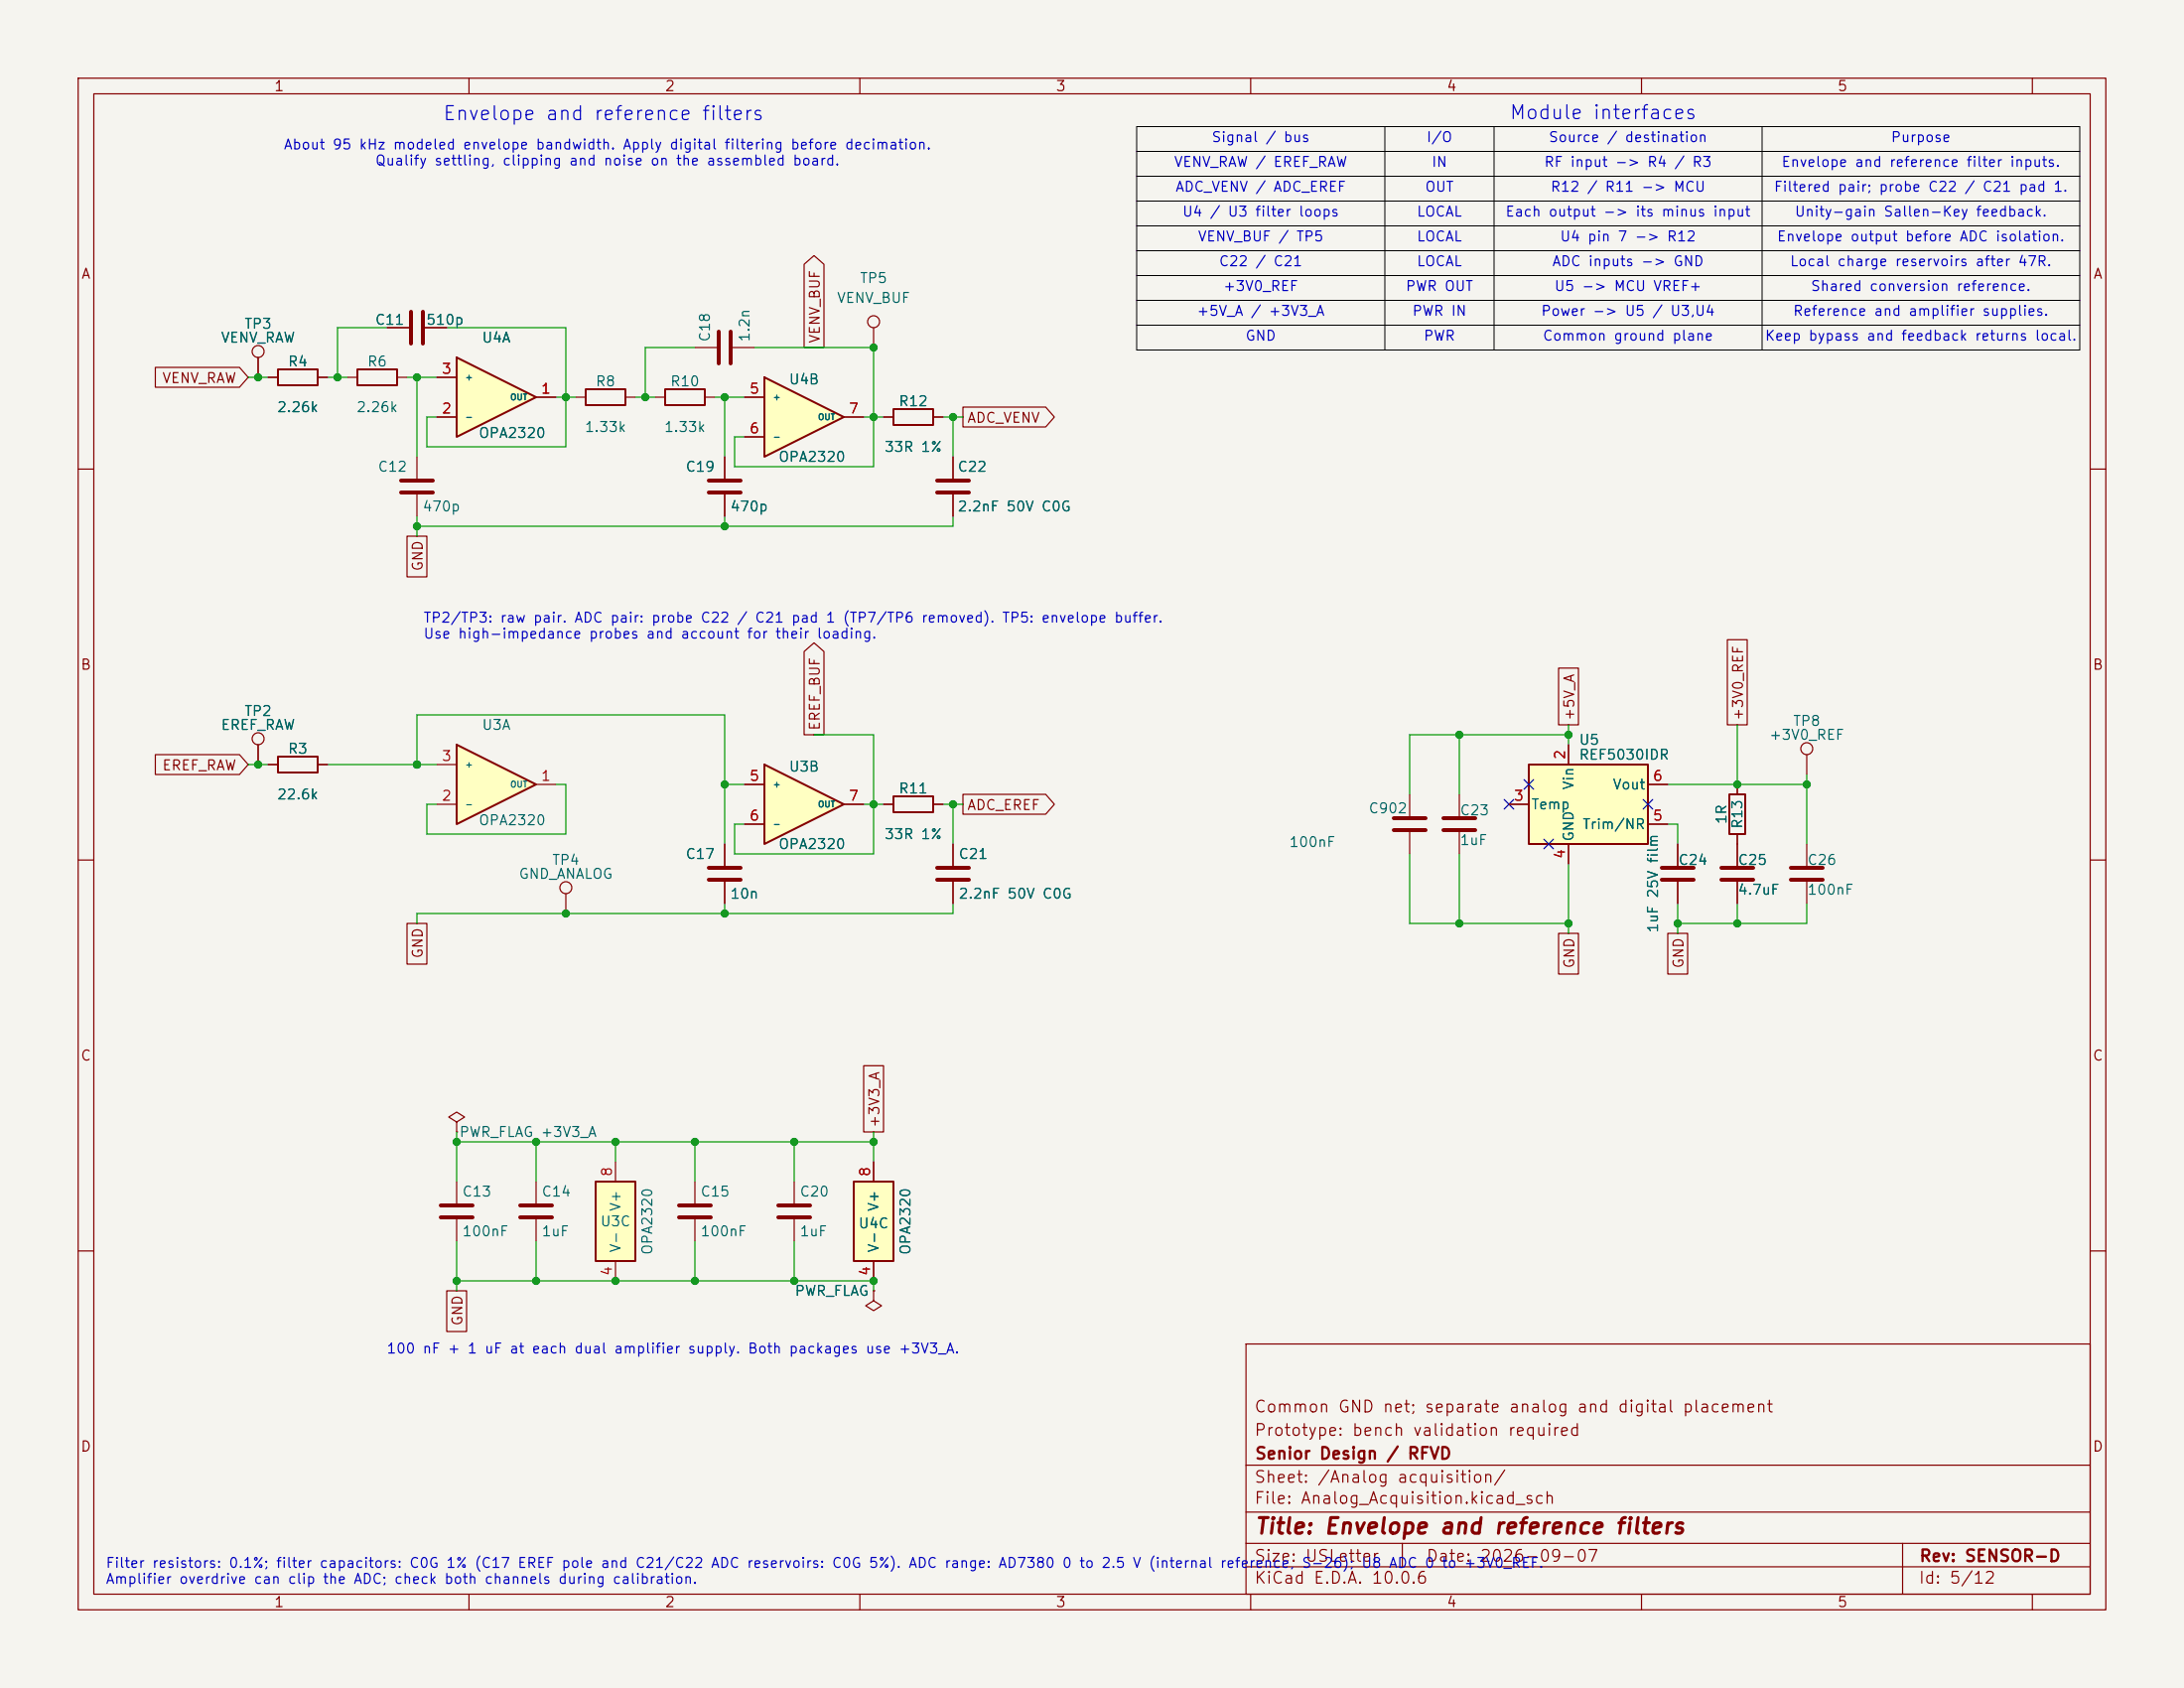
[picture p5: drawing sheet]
<svg xmlns="http://www.w3.org/2000/svg" width="279mm" height="216mm" viewBox="0 0 279 216" stroke-linecap="round" stroke-linejoin="round" font-family="sans-serif">
<path d="M0 0h279.4v215.9h-279.4z" fill="#f5f4ef" stroke="#f5f4ef" stroke-width=".13"/>
<g fill="none" stroke="#840000" stroke-width=".15">
<path d="M10 10h259.4v195.9h-259.4zM12 12h255.4v191.9h-255.4zM60 10v2M110 10v2M160 10v2M210 10v2M260 10v2M33 45.7v2.6M34.3 48.3h1.3M40.6 48.3h1.3M44.4 48.3h1.3M50.8 48.3h1.3"/>
<path d="M53.3 58.4v2.8M111.8 41.9v2.6M121.9 58.4v2.8M10 60h2M53.3 63.2v2.8M121.9 63.2v2.8M267.4 60h2M231.1 96.5v2.6M10 110h2M72.4 114.3v2.5M113 102.9h1.3M119.4 102.9h1.2"/>
<path d="M121.9 108v2.7M121.9 112.8v2.8M214.6 108v2.7M214.6 112.8v2.8M222.2 108v2.7M222.2 112.8v2.8M231.1 108v2.7M231.1 112.8v2.8M267.4 110h2M10 160h2M159.4 171.9h108v32h-108zM267.4 160h2"/>
<path d="M159.4 197.4h108M159.4 193.4h108M159.4 187.4h108M179.4 197.4v3M243.4 197.4v6.5M60 203.9v2M110 203.9v2M159.4 200.4h108M160 203.9v2M210 203.9v2M260 203.9v2"/>
<circle cx="33" cy="45" r=".76"/>
<circle cx="111.8" cy="41.1" r=".76"/>
<circle cx="231.1" cy="95.8" r=".76"/>
<circle cx="72.4" cy="113.5" r=".76"/>
</g>
<path d="M51.3 61.5h4.1M51.3 63h4.1M119.9 61.5h4.1M119.9 63h4.1M119.9 111h4.1M119.9 112.5h4.1M212.6 111h4.1M212.6 112.5h4.1M220.2 111h4.1M220.2 112.5h4.1M229.1 111h4.1M229.1 112.5h4.1" fill="none" stroke="#840000" stroke-width=".51"/>
<path d="M35.6 47.2h5v2.1h-5zM45.7 47.2h5.1v2.1h-5.1zM114.3 101.9h5.1v2h-5.1z" fill="none" stroke="#840000" stroke-width=".25"/>
<path d="M58.4 95.3l10.2 5-10.2 5.1z" fill="#ffffc2"/>
<path d="M114.3 52.3h5.1v2.1h-5.1zM58.4 95.3l10.2 5-10.2 5.1z" fill="none" stroke="#840000" stroke-width=".25"/>
<path d="M49.5 41.9h2.8M54.4 41.9h2.7M88.9 44.5h2.8M93.7 44.5h2.8M113 53.3h1.3M119.4 53.3h1.2M55.9 97.8h2.5M55.9 102.9h2.5M68.6 100.3h2.5" fill="none" stroke="#840000" stroke-width=".15"/>
<path d="M52.6 39.9v4M54.1 39.9v4M91.9 42.4v4.1M93.5 42.4v4.1" fill="none" stroke="#840000" stroke-width=".51"/>
<path d="M58.4 45.7l10.2 5.1-10.2 5.1z" fill="#ffffc2"/>
<path d="M58.4 45.7l10.2 5.1-10.2 5.1zM74.9 49.8h5.1v2h-5.1zM85.1 49.8h5.1v2h-5.1zM35.6 96.8h5v2h-5z" fill="none" stroke="#840000" stroke-width=".25"/>
<g fill="none" stroke="#840000" stroke-width=".15">
<path d="M55.9 53.3h2.5M55.9 48.3h2.5M68.6 50.8h2.5M73.7 50.8h1.2M80 50.8h1.3M83.8 50.8h1.3M90.2 50.8h1.2M92.7 58.4v2.8M92.7 63.2v2.8M33 95.3v2.5M34.3 97.8h1.3M40.6 97.8h1.3"/>
<path d="M92.7 108v2.7M92.7 112.8v2.8"/>
<circle cx="33" cy="94.5" r=".76"/>
</g>
<path d="M90.7 61.5h4M90.7 63h4M90.7 111h4M90.7 112.5h4" fill="none" stroke="#840000" stroke-width=".51"/>
<path d="M97.8 48.3l10.1 5-10.1 5.1z" fill="#ffffc2"/>
<path d="M97.8 48.3l10.1 5-10.1 5.1z" fill="none" stroke="#840000" stroke-width=".25"/>
<path d="M95.2 50.8h2.6M95.2 55.9h2.6M107.9 53.3h2.6" fill="none" stroke="#840000" stroke-width=".15"/>
<path d="M97.8 97.8l10.1 5.1-10.1 5.1z" fill="#ffffc2"/>
<path d="M97.8 97.8l10.1 5.1-10.1 5.1z" fill="none" stroke="#840000" stroke-width=".25"/>
<path d="M95.2 100.3h2.6M95.2 105.4h2.6M107.9 102.9h2.6" fill="none" stroke="#840000" stroke-width=".15"/>
<path d="M195.6 97.8h15.2v10.2h-15.2z" fill="#ffffc2"/>
<path d="M195.6 97.8h15.2v10.2h-15.2zM221.2 101.6h2.1v5.1h-2.1z" fill="none" stroke="#840000" stroke-width=".25"/>
<g fill="none" stroke="#840000" stroke-width=".15">
<path d="M200.7 95.3v2.5M180.3 101.6v2.8M180.3 106.4v2.8M186.7 101.6v2.8M186.7 106.4v2.8M193 102.9h2.6M200.7 108v2.5M210.8 105.4h2.6M210.8 100.3h2.6M222.2 100.3v1.3M222.2 106.7v1.3M58.4 143.5l1-.6-1-.7-1 .7 1 .6v1.3"/>
<path d="M58.4 144.8h.1M58.4 151.1v2.8M58.4 156v2.8M68.6 151.1v2.8M68.6 156v2.8M88.9 151.1v2.8M88.9 156v2.8M101.6 151.1v2.8M101.6 156v2.8M111.8 165.1v1.3l1 .6-1 .6-1.1-.6 1.1-.6M111.8 165.1h.1"/>
</g>
<path d="M178.3 104.6h4.1M178.3 106.2h4.1M184.7 104.6h4M184.7 106.2h4M56.4 154.2h4.1M56.4 155.7h4.1M66.5 154.2h4.1M66.5 155.7h4.1M86.9 154.2h4M86.9 155.7h4M99.6 154.2h4M99.6 155.7h4" fill="none" stroke="#840000" stroke-width=".51"/>
<path d="M76.2 151.1h5.1v10.2h-5.1z" fill="#ffffc2"/>
<path d="M76.2 151.1h5.1v10.2h-5.1z" fill="none" stroke="#840000" stroke-width=".25"/>
<path d="M78.7 148.6v2.5M78.7 161.3v2.5" fill="none" stroke="#840000" stroke-width=".15"/>
<path d="M109.2 151.1h5.1v10.2h-5.1z" fill="#ffffc2"/>
<path d="M109.2 151.1h5.1v10.2h-5.1z" fill="none" stroke="#840000" stroke-width=".25"/>
<g fill="none" stroke="#840000" stroke-width=".15">
<path d="M102.9 33.8l1.2-1.1 1.3 1.1v10.7h-2.5zM19.9 47h10.7l1.1 1.3-1.1 1.2h-10.7zM33 45.7v2.6M34.3 48.3h1.3M40.6 48.3h1.3M49.5 41.9h2.8M54.4 41.9h2.7M55.9 48.3h2.5M55.9 53.3h2.5M68.6 50.8h2.5M92.7 58.4v2.8M95.2 50.8h2.6"/>
<path d="M95.2 55.9h2.6M107.9 53.3h2.6M113 53.3h1.3M119.4 53.3h1.2M121.9 58.4v2.8M123.2 52.1h10.6l1.1 1.2-1.1 1.3h-10.6zM52.1 68.6h2.5v5.2h-2.5zM92.7 63.2v2.8M121.9 63.2v2.8M19.9 96.5h10.7l1.1 1.3-1.1 1.3h-10.7zM33 95.3v2.5M34.3 97.8h1.3"/>
<path d="M40.6 97.8h1.3M102.9 83.3l1.2-1.1 1.3 1.1v10.7h-2.5zM199.4 85.4h2.5v7.3h-2.5zM200.7 95.3v2.5M221 81.8h2.5v10.9h-2.5zM52.1 118.1h2.5v5.2h-2.5zM92.7 108v2.7M92.7 112.8v2.8M95.2 100.3h2.6M95.2 105.4h2.6M107.9 102.9h2.6M113 102.9h1.3"/>
<path d="M119.4 102.9h1.2M121.9 108v2.7M121.9 112.8v2.8M123.2 101.6h10.6l1.1 1.3-1.1 1.2h-10.6zM193 102.9h2.6M199.4 119.4h2.5v5.2h-2.5zM200.7 108v2.5M210.8 100.3h2.6M210.8 105.4h2.6M213.4 119.4h2.5v5.2h-2.5zM214.6 108v2.7M214.6 112.8v2.8"/>
<path d="M222.2 100.3v1.3M222.2 106.7v4M222.2 112.8v2.8M110.5 136.3h2.5v8.5h-2.5zM111.8 148.6v2.5M57.1 165.1h2.6v5.2h-2.6zM111.8 165.1h.1M111.8 161.3v2.5"/>
</g>
<path d="M145.4 16.2h120.7v28.6h-120.7zM145.4 19.4h120.7M177.2 16.2v28.6M191.1 16.2v28.6M225.4 16.2v28.6M145.4 35.2h120.7M145.4 32.1h120.7M145.4 25.7h120.7M145.4 38.4h120.7M145.4 22.5h120.7M145.4 28.9h120.7M145.4 41.6h120.7" fill="none" stroke="#000" stroke-width=".13"/>
<g fill="none" stroke="#009600" stroke-width=".15">
<path d="M31.7 48.3h2.6M41.9 48.3h2.5M49.5 41.9h-6.3v6.4M52.1 48.3h3.8M53.3 48.3v10.1M57.1 41.9h15.3v15.3h-17.8v-3.9h1.3M71.1 50.8h2.6M81.3 50.8h2.5M88.9 44.5h-6.4v6.3M91.4 50.8h3.8M92.7 50.8v7.6M96.5 44.5h15.3v15.2h-17.8v-3.8h1.2"/>
<path d="M110.5 53.3h2.5M120.6 53.3h2.6M121.9 53.3v5.1M53.3 66v2.6M92.7 66v1.3M121.9 66v1.3h-68.6M31.7 97.8h2.6M41.9 97.8h14M53.3 97.8v-6.4h39.4v16.6M104.1 94h7.7v15.2h-17.8v-3.8h1.2M186.7 94v7.6M200.7 94h-20.4v7.6"/>
<path d="M200.7 92.7v2.6M222.2 92.7v7.6M231.1 99.1v8.9M71.1 100.3h1.3v6.4h-17.8v-3.8h1.3M92.7 115.6v1.2M92.7 100.3h2.5M110.5 102.9h2.5M120.6 102.9h2.6M121.9 102.9v5.1M121.9 115.6v1.2h-68.6v1.3M180.3 109.2v8.9h20.4M186.7 109.2v8.9"/>
<path d="M200.7 110.5v8.9M213.4 100.3h17.7M213.4 105.4h1.2v2.6M214.6 115.6v3.8M222.2 115.6v2.5M231.1 115.6v2.5h-16.5M58.4 144.8v6.3M58.4 158.8v6.3M58.4 146.1h53.4M68.6 146.1v5M68.6 158.8v5M78.7 146.1v2.5"/>
<path d="M88.9 146.1v5M88.9 158.8v5M101.6 146.1v5M101.6 158.8v5M111.8 144.8v3.8M58.4 163.8h53.4v1.3"/>
</g>
<path d="M195 99.7l1.2 1.2M196.2 99.7l-1.2 1.2M192.4 102.3l1.2 1.2M193.6 102.3l-1.2 1.2M197.5 107.3l1.2 1.3M198.7 107.3l-1.2 1.3M210.2 102.3l1.2 1.2M211.4 102.3l-1.2 1.2" fill="none" stroke="#000084" stroke-width=".15"/>
<g fill="#009600" stroke="#009600" stroke-width=".13">
<circle cx="53.3" cy="48.3" r=".46"/>
<circle cx="43.2" cy="48.3" r=".46"/>
<circle cx="33" cy="97.8" r=".46"/>
<circle cx="33" cy="48.3" r=".46"/>
<circle cx="53.3" cy="97.8" r=".46"/>
<circle cx="111.8" cy="44.5" r=".46"/>
<circle cx="111.8" cy="102.9" r=".46"/>
<circle cx="92.7" cy="116.8" r=".46"/>
<circle cx="92.7" cy="100.3" r=".46"/>
<circle cx="186.7" cy="94" r=".46"/>
<circle cx="121.9" cy="102.9" r=".46"/>
<circle cx="121.9" cy="53.3" r=".46"/>
<circle cx="92.7" cy="67.3" r=".46"/>
<circle cx="92.7" cy="50.8" r=".46"/>
<circle cx="111.8" cy="53.3" r=".46"/>
<circle cx="68.6" cy="146.1" r=".46"/>
<circle cx="72.4" cy="116.8" r=".46"/>
<circle cx="78.7" cy="146.1" r=".46"/>
<circle cx="58.4" cy="146.1" r=".46"/>
<circle cx="88.9" cy="146.1" r=".46"/>
<circle cx="200.7" cy="118.1" r=".46"/>
<circle cx="200.7" cy="94" r=".46"/>
<circle cx="222.2" cy="118.1" r=".46"/>
<circle cx="186.7" cy="118.1" r=".46"/>
<circle cx="214.6" cy="118.1" r=".46"/>
<circle cx="222.2" cy="100.3" r=".46"/>
<circle cx="231.1" cy="100.3" r=".46"/>
<circle cx="53.3" cy="67.3" r=".46"/>
<circle cx="82.5" cy="50.8" r=".46"/>
<circle cx="72.4" cy="50.8" r=".46"/>
<circle cx="78.7" cy="163.8" r=".46"/>
<circle cx="68.6" cy="163.8" r=".46"/>
<circle cx="58.4" cy="163.8" r=".46"/>
<circle cx="111.8" cy="146.1" r=".46"/>
<circle cx="101.6" cy="146.1" r=".46"/>
<circle cx="88.9" cy="163.8" r=".46"/>
<circle cx="111.8" cy="163.8" r=".46"/>
<circle cx="101.6" cy="163.8" r=".46"/>
</g>
<text font-size="2" fill="#840000" x="160.4" y="196.7">Title: Envelope and reference filters</text>
<g font-size="1.8" fill="#0000c2">
<text x="56.5" y="15.8">Envelope and reference filters</text>
<text x="193" y="15.7">Module interfaces</text>
</g>
<g font-size="1.5" fill="#840000">
<text x="160.4" y="184">Prototype: bench validation required</text>
<text x="160.4" y="181">Common GND net; separate analog and digital placement</text>
<text x="160.4" y="190">Sheet: /Analog acquisition/</text>
<text x="160.4" y="187">Senior Design / RFVD</text>
<text x="160.4" y="192.7">File: Analog_Acquisition.kicad_sch</text>
<text x="160.4" y="202.9">KiCad E.D.A. 10.0.6</text>
<text x="160.4" y="200.1">Size: USLetter</text>
<text x="182.4" y="200.1">Date: 2026-09-07</text>
<text x="245.4" y="202.9">Id: 5/12</text>
<text x="245.4" y="200.1">Rev: SENSOR-D</text>
</g>
<g font-size="1.3" fill="#840000">
<text x="35" y="12">1</text>
<text x="85" y="12">2</text>
<text x="135" y="12">3</text>
<text x="185" y="12">4</text>
<text x="235" y="12">5</text>
<text x="10.3" y="36">A</text>
<text x="267.7" y="36">A</text>
<text x="105.2" y="44" transform="rotate(-90 105.2 44)">VENV_BUF</text>
<text x="20.7" y="49.3">VENV_RAW</text>
<text x="123.6" y="54.4">ADC_VENV</text>
<text x="54.4" y="73.2" transform="rotate(-90 54.4 73.2)">GND</text>
<text x="10.2" y="86">B</text>
<text x="267.6" y="86">B</text>
<text x="105.2" y="93.5" transform="rotate(-90 105.2 93.5)">EREF_BUF</text>
<text x="201.7" y="92.3" transform="rotate(-90 201.7 92.3)">+5V_A</text>
<text x="223.3" y="92.3" transform="rotate(-90 223.3 92.3)">+3V0_REF</text>
<text x="20.7" y="98.8">EREF_RAW</text>
<text x="123.6" y="103.9">ADC_EREF</text>
<text x="54.4" y="122.7" transform="rotate(-90 54.4 122.7)">GND</text>
<text x="201.7" y="124" transform="rotate(-90 201.7 124)">GND</text>
<text x="215.7" y="124" transform="rotate(-90 215.7 124)">GND</text>
<text x="10.2" y="136">C</text>
<text x="267.6" y="136">C</text>
<text x="112.8" y="144.3" transform="rotate(-90 112.8 144.3)">+3V3_A</text>
<text x="59.5" y="169.7" transform="rotate(-90 59.5 169.7)">GND</text>
<text x="10.2" y="186">D</text>
<text x="267.6" y="186">D</text>
<text x="35" y="205.9">1</text>
<text x="85" y="205.9">2</text>
<text x="135" y="205.9">3</text>
<text x="185" y="205.9">4</text>
<text x="235" y="205.9">5</text>
</g>
<g font-size="1.3" fill="#0000c2">
<text x="36.2" y="19.4">About 95 kHz modeled envelope bandwidth. Apply digital filtering before decimation.</text>
<text x="47.9" y="21.5">Qualify settling, clipping and noise on the assembled board.</text>
<text x="150.1" y="21.7">VENV_RAW / EREF_RAW</text>
<text x="154.9" y="18.5">Signal / bus</text>
<text x="182.4" y="18.5">I/O</text>
<text x="183.1" y="21.7">IN</text>
<text x="197.4" y="21.7">RF input -&gt; R4 / R3</text>
<text x="198" y="18.5">Source / destination</text>
<text x="227.8" y="21.7">Envelope and reference filter inputs.</text>
<text x="241.8" y="18.5">Purpose</text>
<text x="150.3" y="24.8">ADC_VENV / ADC_EREF</text>
<text x="151.2" y="28">U4 / U3 filter loops</text>
<text x="181.2" y="28">LOCAL</text>
<text x="182.2" y="24.8">OUT</text>
<text x="192.5" y="28">Each output -&gt; its minus input</text>
<text x="198.3" y="24.8">R12 / R11 -&gt; MCU</text>
<text x="226.8" y="24.8">Filtered pair; probe C22 / C21 pad 1.</text>
<text x="229.5" y="28">Unity-gain Sallen-Key feedback.</text>
<text x="153.1" y="31.2">VENV_BUF / TP5</text>
<text x="155.8" y="34.4">C22 / C21</text>
<text x="181.2" y="34.4">LOCAL</text>
<text x="181.2" y="31.2">LOCAL</text>
<text x="198.5" y="34.4">ADC inputs -&gt; GND</text>
<text x="199.5" y="31.2">U4 pin 7 -&gt; R12</text>
<text x="227.2" y="31.2">Envelope output before ADC isolation.</text>
<text x="228.9" y="34.4">Local charge reservoirs after 47R.</text>
<text x="153" y="40.7">+5V_A / +3V3_A</text>
<text x="156.4" y="37.5">+3V0_REF</text>
<text x="179.7" y="37.5">PWR OUT</text>
<text x="180.6" y="40.7">PWR IN</text>
<text x="197.1" y="40.7">Power -&gt; U5 / U3,U4</text>
<text x="198.7" y="37.5">U5 -&gt; MCU VREF+</text>
<text x="229.3" y="40.7">Reference and amplifier supplies.</text>
<text x="231.6" y="37.5">Shared conversion reference.</text>
<text x="159.2" y="43.9">GND</text>
<text x="182" y="43.9">PWR</text>
<text x="197.3" y="43.9">Common ground plane</text>
<text x="225.7" y="43.9">Keep bypass and feedback returns local.</text>
<text x="54.1" y="80">TP2/TP3: raw pair. ADC pair: probe C22 / C21 pad 1 (TP7/TP6 removed). TP5: envelope buffer.</text>
<text x="54.1" y="82">Use high-impedance probes and account for their loading.</text>
<text x="49.4" y="173.4">100 nF + 1 uF at each dual amplifier supply. Both packages use +3V3_A.</text>
<text x="13.4" y="200.9">Filter resistors: 0.1%; filter capacitors: C0G 1% (C17 EREF pole and C21/C22 ADC reservoirs: C0G 5%). ADC range: AD7380 0 to 2.5 V (internal reference, S-26); U8 ADC 0 to +3V0_REF.</text>
<text x="13.4" y="202.9">Amplifier overdrive can clip the ADC; check both channels during calibration.</text>
</g>
<g font-size="1.3" fill="#006464">
<text x="47.9" y="41.9">C11</text>
<text x="54.4" y="41.9">510p</text>
<text x="107" y="39.1">VENV_BUF</text>
<text x="109.9" y="36.5">TP5</text>
<text x="28.2" y="44.1">VENV_RAW</text>
<text x="31.2" y="42.4">TP3</text>
<text x="36.7" y="47.2">R4</text>
<text x="46.9" y="47.2">R6</text>
<text x="61.6" y="44.1">U4A</text>
<text x="91.1" y="43.8" transform="rotate(-90 91.1 43.8)">C18</text>
<text x="96.2" y="43.8" transform="rotate(-90 96.2 43.8)">1.2n</text>
<text x="35.3" y="53">2.26k</text>
<text x="45.5" y="53">2.26k</text>
<text x="76.1" y="49.7">R8</text>
<text x="85.7" y="49.7">R10</text>
<text x="100.8" y="49.5">U4B</text>
<text x="114.9" y="52.3">R12</text>
<text x="61.1" y="56.3">OPA2320</text>
<text x="74.7" y="55.6">1.33k</text>
<text x="84.9" y="55.6">1.33k</text>
<text x="99.5" y="59.4">OPA2320</text>
<text x="113.1" y="58.1">33R 1%</text>
<text x="48.2" y="60.7">C12</text>
<text x="54" y="65.7">470p</text>
<text x="87.6" y="60.7">C19</text>
<text x="93.3" y="65.7">470p</text>
<text x="122.4" y="60.7">C22</text>
<text x="122.4" y="65.7">2.2nF 50V C0G</text>
<text x="28.2" y="93.7">EREF_RAW</text>
<text x="31.2" y="91.9">TP2</text>
<text x="61.6" y="93.7">U3A</text>
<text x="201.9" y="95.6">U5</text>
<text x="226.2" y="94.9">+3V0_REF</text>
<text x="229.3" y="93.2">TP8</text>
<text x="36.7" y="96.7">R3</text>
<text x="100.8" y="99">U3B</text>
<text x="114.9" y="101.8">R11</text>
<text x="201.6" y="101.1" transform="rotate(-90 201.6 101.1)">Vin</text>
<text x="201.9" y="97.5">REF5030IDR</text>
<text x="206.2" y="101.3">Vout</text>
<text x="35.3" y="102.6">22.6k</text>
<text x="61.1" y="105.9">OPA2320</text>
<text x="113.1" y="107.6">33R 1%</text>
<text x="175" y="104.3">C902</text>
<text x="186.7" y="104.6">C23</text>
<text x="195.8" y="103.8">Temp</text>
<text x="201.6" y="107.7" transform="rotate(-90 201.6 107.7)">GND</text>
<text x="202.4" y="106.4">Trim/NR</text>
<text x="221.2" y="105.5" transform="rotate(-90 221.2 105.5)">1R</text>
<text x="223.2" y="106.1" transform="rotate(-90 223.2 106.1)">R13</text>
<text x="66.3" y="112.7">GND_ANALOG</text>
<text x="70.5" y="110.9">TP4</text>
<text x="87.6" y="110.2">C17</text>
<text x="99.5" y="108.9">OPA2320</text>
<text x="122.5" y="110.2">C21</text>
<text x="164.8" y="108.7">100nF</text>
<text x="186.7" y="108.4">1uF</text>
<text x="214.6" y="110.9">C24</text>
<text x="222.2" y="110.9">C25</text>
<text x="231.1" y="110.9">C26</text>
<text x="93.3" y="115.3">10n</text>
<text x="122.5" y="115.3">2.2nF 50V C0G</text>
<text x="212.4" y="119.4" transform="rotate(-90 212.4 119.4)">1uF 25V film</text>
<text x="222.2" y="114.8">4.7uF</text>
<text x="231.1" y="114.8">100nF</text>
<text x="58.7" y="145.7">PWR_FLAG +3V3_A</text>
<text x="59" y="153.4">C13</text>
<text x="69.2" y="153.4">C14</text>
<text x="79.7" y="155" transform="rotate(-90 79.7 155)">V+</text>
<text x="89.5" y="153.4">C15</text>
<text x="102.2" y="153.4">C20</text>
<text x="112.7" y="155" transform="rotate(-90 112.7 155)">V+</text>
<text x="59" y="158.4">100nF</text>
<text x="69.2" y="158.4">1uF</text>
<text x="76.7" y="157.2">U3C</text>
<text x="79.7" y="160.3" transform="rotate(-90 79.7 160.3)">V-</text>
<text x="83.8" y="160.6" transform="rotate(-90 83.8 160.6)">OPA2320</text>
<text x="89.5" y="158.4">100nF</text>
<text x="102.2" y="158.4">1uF</text>
<text x="109.7" y="157.4">U4C</text>
<text x="112.7" y="160.3" transform="rotate(-90 112.7 160.3)">V-</text>
<text x="116.8" y="160.6" transform="rotate(-90 116.8 160.6)">OPA2320</text>
<text x="101.6" y="166.1">PWR_FLAG</text>
</g>
<g font-size="1.3" fill="#a90000">
<text x="56.4" y="53.2">2</text>
<text x="56.4" y="48.1">3</text>
<text x="69.1" y="50.7">1</text>
<text x="95.8" y="50.7">5</text>
<text x="108.5" y="53.2">7</text>
<text x="95.8" y="55.7">6</text>
<text x="56.4" y="97.7">3</text>
<text x="69.1" y="100.2">1</text>
<text x="95.8" y="100.2">5</text>
<text x="200.5" y="97.3" transform="rotate(-90 200.5 97.3)">2</text>
<text x="211.4" y="100.2">6</text>
<text x="56.4" y="102.7">2</text>
<text x="95.8" y="105.3">6</text>
<text x="108.5" y="102.7">7</text>
<text x="193.6" y="102.7">3</text>
<text x="211.4" y="105.3">5</text>
<text x="200.5" y="110" transform="rotate(-90 200.5 110)">4</text>
<text x="78.6" y="150.6" transform="rotate(-90 78.6 150.6)">8</text>
<text x="111.6" y="150.6" transform="rotate(-90 111.6 150.6)">8</text>
<text x="78.6" y="163.3" transform="rotate(-90 78.6 163.3)">4</text>
<text x="111.6" y="163.3" transform="rotate(-90 111.6 163.3)">4</text>
</g>
<g font-size=".8" fill="#006464">
<text x="59.5" y="53.9">-</text>
<text x="59.5" y="48.8">+</text>
<text x="65.2" y="51.4">OUT</text>
<text x="98.8" y="51.4">+</text>
<text x="104.6" y="53.9">OUT</text>
<text x="98.8" y="56.5">-</text>
<text x="59.5" y="98.4">+</text>
<text x="65.2" y="100.9">OUT</text>
<text x="98.8" y="100.9">+</text>
<text x="59.5" y="103.4">-</text>
<text x="98.8" y="106">-</text>
<text x="104.6" y="103.4">OUT</text>
</g>
</svg>
